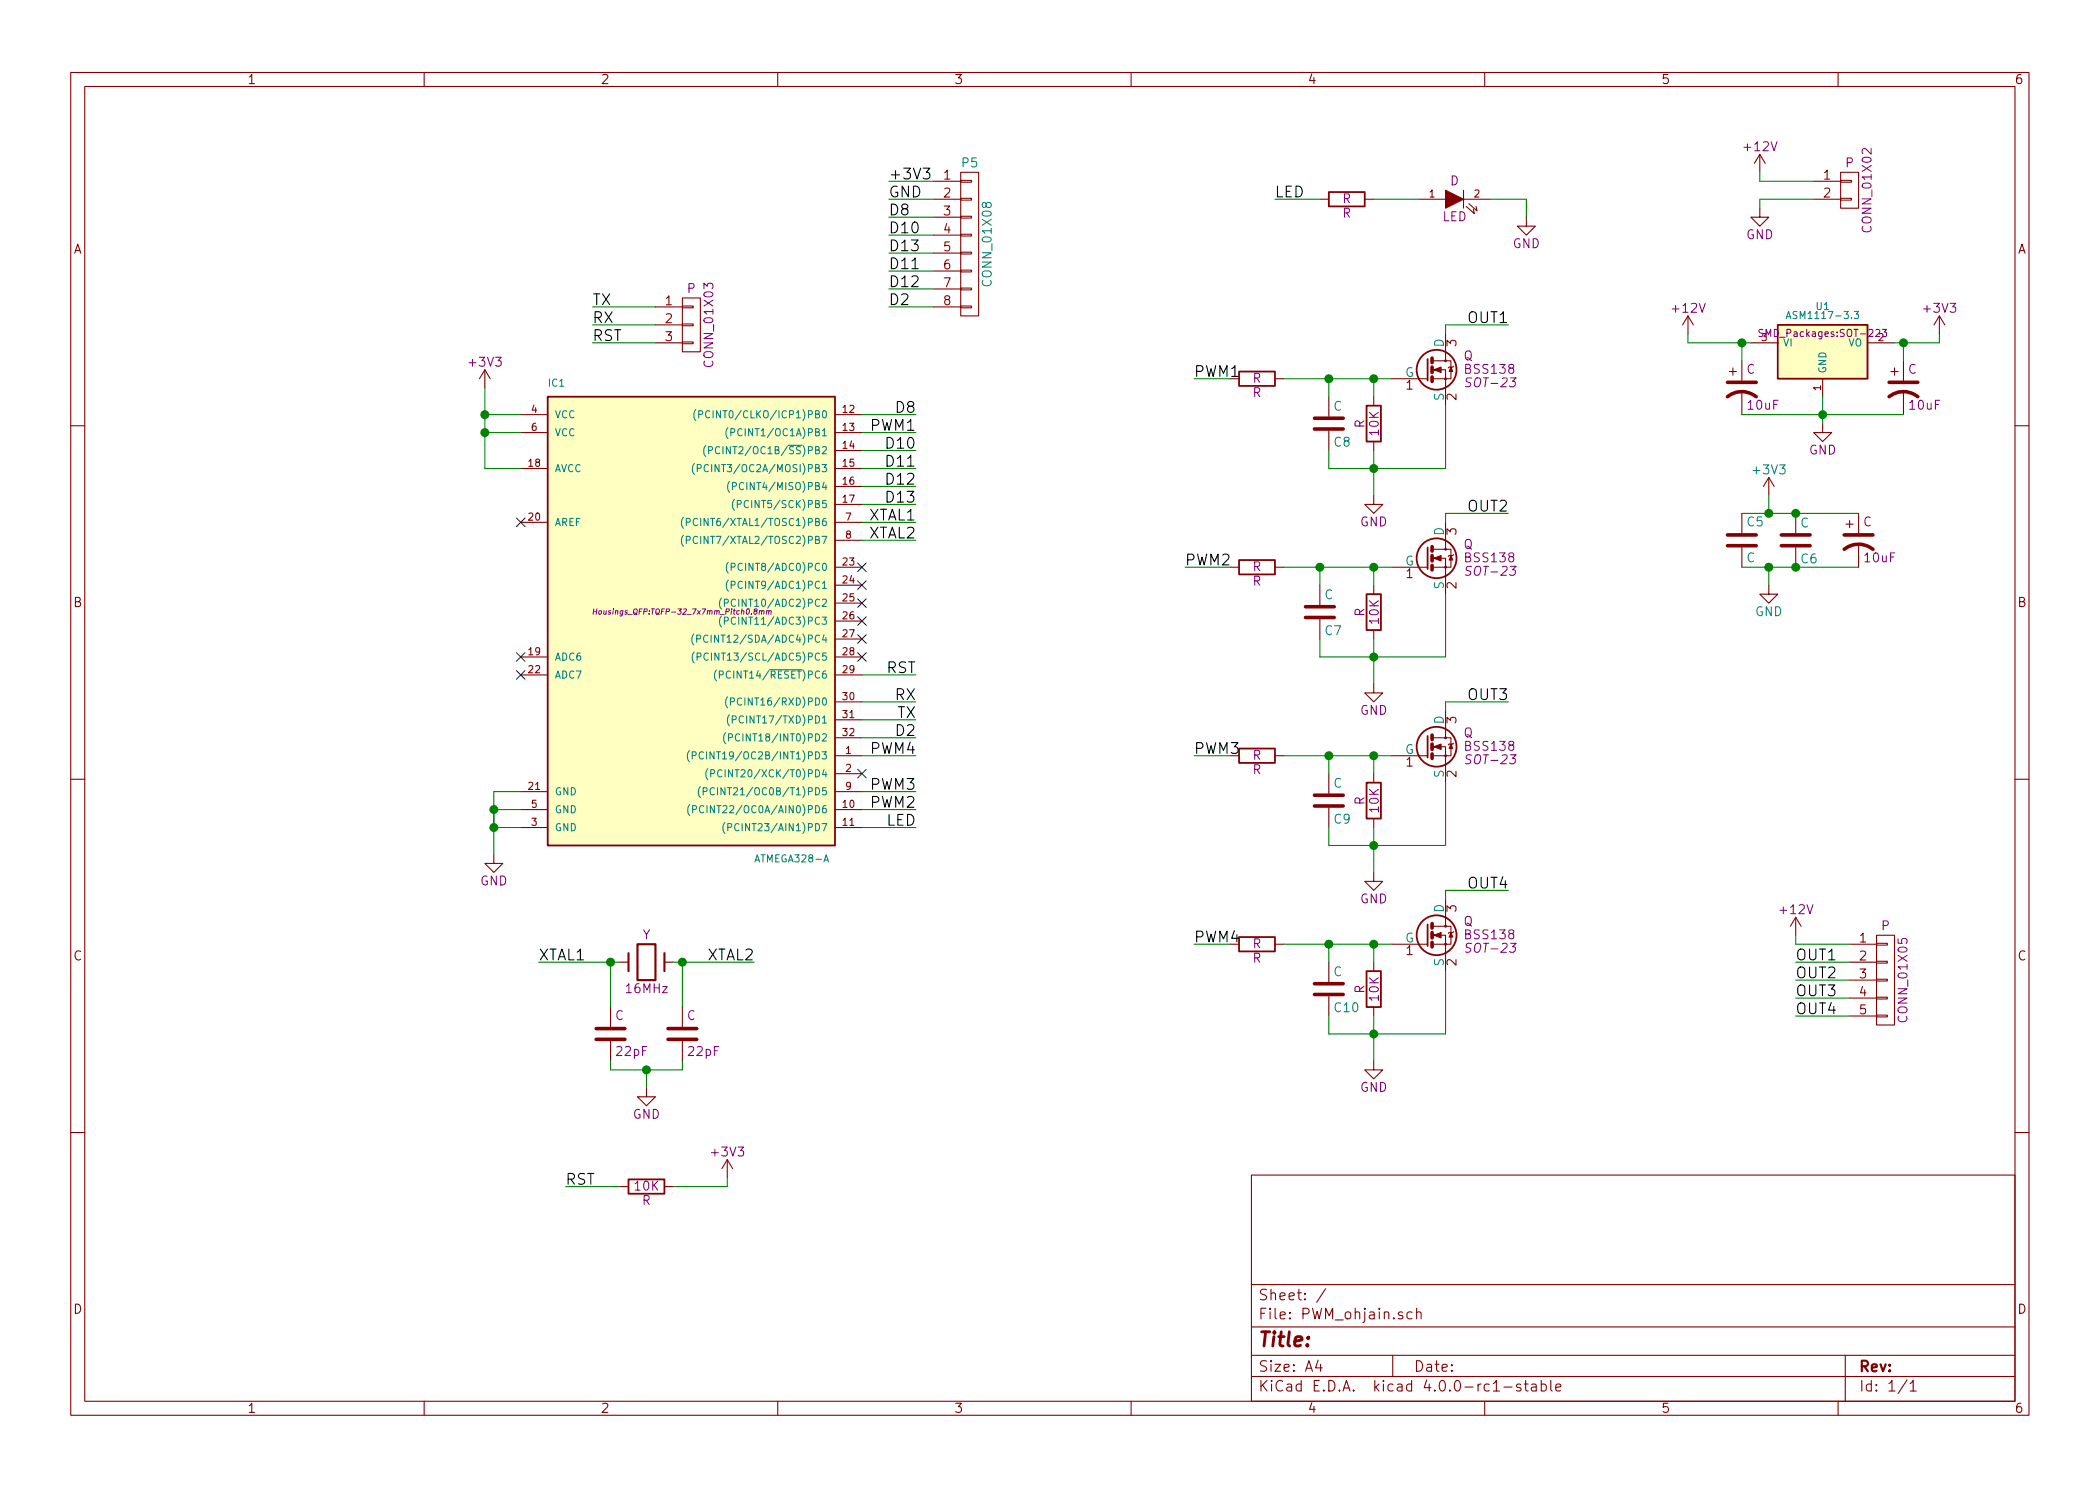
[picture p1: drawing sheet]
<svg xmlns="http://www.w3.org/2000/svg" width="297mm" height="210mm" viewBox="0 0 297 210" stroke-linecap="round" stroke-linejoin="round" font-family="sans-serif">
<g fill="none" stroke="#840000" stroke-width=".15">
<path d="M10 10.3h277v189.9h-277zM12 12.2h273v186.1h-273zM60 10.3v1.9M110 10.3v1.9M160 10.3v1.9M210 10.3v1.9M260 10.3v1.9M132.1 25.6h3.8M132.1 28.2h3.8M132.1 30.7h3.8M132.1 33.3h3.8M132.1 35.8h3.8"/>
<path d="M132.1 38.3h3.8M135.9 24.4h2.5v20.3h-2.5zM135.9 38.2h1.5v.3h-1.5zM135.9 35.7h1.5v.2h-1.5zM135.9 33.1h1.5v.3h-1.5zM135.9 30.6h1.5v.3h-1.5zM135.9 28.1h1.5v.2h-1.5zM135.9 25.5h1.5v.3h-1.5zM186.7 28.2h1.3M193 28.2h1.3M200.7 28.2h3.8M207 28.2h3.8"/>
<path d="M207 26.9v2.6M207.4 29.2l1.1 1-.1-.6M207.8 28.8l1.1 1-.1-.6M215.9 30.7v1.3h1.3l-1.3 1.3-1.3-1.3h1.3M248.9 29.5v1.2h1.3l-1.3 1.3-1.3-1.3h1.3M248.9 21.8l-.7 1.3M248.9 21.8v2.6M248.9 21.8l.8 1.3M256.5 25.6h3.8M256.5 28.2h3.8M260.3 28.1h1.6v.2h-1.6zM260.3 25.5h1.6v.3h-1.6z"/>
<path d="M260.3 24.4h2.6v5.1h-2.6zM68.6 52.3l-.8 1.3M68.6 52.3v2.6M68.6 52.3l.7 1.3M73.7 58.7h3.8M92.7 48.5h3.8M92.7 43.4h3.8M92.7 46h3.8M96.5 48.4h1.5v.2h-1.5zM96.5 45.8h1.5v.3h-1.5zM96.5 43.3h1.5v.3h-1.5zM96.5 42.2h2.6v7.6h-2.6z"/>
<path d="M118.1 58.7h3.8M132.1 43.4h3.8M132.1 40.9h3.8M135.9 43.3h1.5v.3h-1.5zM135.9 40.8h1.5v.2h-1.5zM180.3 53.6h1.3M188 56.1v2.8M194.3 56.1v1.3M196.8 53.6h5.1M202.7 53.6h1.8v3.8M204.5 47.2v3.8h-1.8M204.5 51h.7v2.6h-.7v-1.3h-1.8"/>
<path d="M205.6 51.8l-.1 .1h-.5l-.1 .2M238.8 44.7l-.8 1.3M238.8 44.7v2.5M238.8 44.7l.7 1.3M244.6 52.6h1M245.1 52.1v1M246.4 51v2.8M246.4 55.4v3.3M247.6 48.5h3.9M257.8 59.9v1.3h1.3l-1.3 1.3-1.3-1.3h1.3M257.8 53.6v2.5M264.2 48.5h3.8"/>
<path d="M267.5 52.6h1M268 52.1v1M269.2 51v2.8M269.2 55.4v3.3M274.3 44.7l-.7 1.3M274.3 44.7v2.5M274.3 44.7l.8 1.3M10 60.2h2M73.7 61.2h3.8M73.7 73.9h3.8M73.7 66.3h3.8M118.1 61.2h3.8"/>
<path d="M118.1 73.9h3.8M118.1 76.4h3.8M118.1 63.7h3.8M118.1 66.3h3.8M118.1 68.8h3.8M118.1 71.4h3.8M188 61v2.7M194.3 70.1v1.3h1.3l-1.3 1.2-1.3-1.2h1.3M194.3 62.5v1.2M204.5 73.9v3.8h-1.8M204.5 77.7h.7v2.6h-.7v-1.3h-1.8M205.6 78.5l-.1 .1h-.5l-.1 .1"/>
<path d="M246.4 72.6v2.8M246.4 77.5v2.8M250.2 67.6l-.8 1.2M250.2 67.6v2.5M250.2 67.6l.8 1.2M254 72.6v2.8M254 77.5v2.8M261.1 74.2h1M261.6 73.7v1M262.9 72.6v2.8M262.9 77v3.3M285 60.2h2"/>
<path d="M73.7 95.5h3.8M73.7 93h3.8M118.1 99.3h3.8M118.1 95.5h3.8M118.1 80.3h3.8M118.1 82.8h3.8M118.1 85.3h3.8M118.1 87.9h3.8M118.1 90.4h3.8M118.1 93h3.8M174 80.3h1.3M180.3 80.3h1.3"/>
<path d="M186.7 82.8v2.8M186.7 87.6v2.8M194.3 96.8v1.2h1.3l-1.3 1.3-1.3-1.3h1.3M194.3 82.8v1.3M194.3 89.1v1.3M196.8 80.3h5.1M202.7 80.3h1.8v3.8M250.2 82.8v1.3h1.3l-1.3 1.2-1.3-1.2h1.3M10 110.3h2M73.7 117.1h3.8M73.7 114.5h3.8M73.7 112h3.8"/>
<path d="M118.1 106.9h3.8M118.1 109.5h3.8M118.1 117.1h3.8M118.1 114.5h3.8M118.1 112h3.8M118.1 101.8h3.8M118.1 104.4h3.8M180.3 106.9h1.3M188 109.5v2.8M188 114.3v2.8M194.3 109.5v1.2M194.3 115.8v1.3"/>
<path d="M196.8 106.9h5.1M202.7 106.9h1.8v3.8M204.5 100.6v3.8h-1.8M204.5 104.4h.7v2.5h-.7v-1.2h-1.8M205.6 105.2l-.1 .1h-.5l-.1 .1M285 110.3h2M69.8 120.9v1.3h1.3l-1.3 1.2-1.2-1.2h1.2M87.6 136.1h1.3M94 136.1h1.2M180.3 133.6h1.3M188 136.1v2.8M194.3 123.4v1.3h1.3l-1.3 1.3-1.3-1.3h1.3"/>
<path d="M194.3 136.1v1.3M196.8 133.6h5.1M202.7 133.6h1.8v3.8M204.5 127.2v3.9h-1.8M204.5 131.1h.7v2.5h-.7v-1.3h-1.8M205.6 131.8l-.1 .1h-.5l-.1 .2M254 129.8l-.8 1.3M254 129.8v2.5M254 129.8l.8 1.3M261.6 133.6h3.8M261.6 136.1h3.8M261.6 138.7h3.8"/>
<path d="M265.4 138.6h1.6v.2h-1.6zM265.4 136h1.6v.3h-1.6zM265.4 133.5h1.6v.2h-1.6zM265.4 132.3h2.6v12.7h-2.6zM86.4 142.5v2.8M86.4 147.3v2.8M91.4 153.9v1.3h1.3l-1.3 1.3-1.2-1.3h1.2M96.5 142.5v2.8M96.5 147.3v2.8M188 141v2.8M194.3 150.1v1.3h1.3l-1.3 1.2-1.3-1.2h1.3M194.3 142.5v1.3"/>
<path d="M261.6 141.2h3.8M261.6 143.8h3.8M265.4 143.6h1.6v.3h-1.6zM265.4 141.1h1.6v.2h-1.6zM10 160.2h2M87.6 167.9h1.3M94 167.9h1.2M102.9 164.1l-.8 1.2M102.9 164.1v2.5M102.9 164.1l.7 1.2M177 166.3h108v32h-108zM285 160.2h2"/>
<path d="M60 198.3v1.9M110 198.3v1.9M160 198.3v1.9M177 194.8h108M177 191.8h108M177 187.8h108M177 181.8h108M186.4 192.5l-.3 1h.9M186.8 193v1M187.5 182.3l-1.3 2M197 191.8v3M199.7 185.7l-.4-.1-.3 .3 .1 .6 .2 .1 .4-.1"/>
<path d="M200.4 185.7a.38 .38 0 0 1 .6 .1v.8M200.4 185.1v1.5M210 198.3v1.9M211.2 196.8h.9M212.7 196.3h1.2M215.1 195.9a.37 .37 0 0 0-.6 .1v.1a.54 .54 0 0 0 .6 .3l.1 .1-.1 .2-.2 .1-.4-.1M215.6 195.8h.6M215.8 195.3v1.3l.2 .2h.2M216.7 195.9l.1-.1 .4 .1 .1 .9M217.3 196.2l-.5 .1-.2 .2 .1 .2 .1 .1 .5-.1M218 195.9a.48 .48 0 0 1 .6 .1l.1 .1-.1 .6a.48 .48 0 0 1-.6 0M218 195.3v1.5"/>
<path d="M219.4 195.3v1.3l.2 .2M220.1 196.3l.7-.1-.1-.3-.4-.1-.2 .2v.7l.2 .1 .4-.1M260 198.3v1.9M261 191.8v6.5M269.7 195.2l-1.2 2M270.2 195.8l.4-.5v1.5M270.2 196.8h.8"/>
<circle cx="204.5" cy="53.6" r=".13"/>
<circle cx="204.5" cy="51" r=".13"/>
<circle cx="204.5" cy="77.7" r=".13"/>
<circle cx="204.5" cy="80.3" r=".13"/>
<circle cx="204.5" cy="106.9" r=".13"/>
<circle cx="204.5" cy="104.4" r=".13"/>
<circle cx="204.5" cy="131.1" r=".13"/>
<circle cx="204.5" cy="133.6" r=".13"/>
</g>
<g fill="#ffffc2" stroke="#ffffc2" stroke-width=".14">
<path d="M77.5 56.1h40.6v63.5h-40.6z"/>
<path d="M251.5 46h12.7v7.6h-12.7z"/>
</g>
<g fill="none" stroke="#840000" stroke-width=".25">
<path d="M188 27.2h5v2h-5zM77.5 56.1h40.6v63.5h-40.6zM175.3 52.6h5v2h-5zM193.3 57.4h2v5.1h-2zM201.9 50.8v3M251.5 46h12.7v7.6h-12.7zM175.3 79.2h5v2.1h-5zM201.9 77.5v3M193.3 84.1h2v5h-2zM175.3 105.9h5v2h-5zM193.3 110.7h2v5.1h-2zM201.9 104.1v3.1"/>
<path d="M175.3 132.6h5v2h-5zM193.3 137.4h2v5.1h-2zM201.9 130.8v3.1M88.9 166.9h5.1v2h-5.1z"/>
<circle cx="203.2" cy="52.3" r="2.82"/>
<circle cx="203.2" cy="79" r="2.82"/>
<circle cx="203.2" cy="105.7" r="2.82"/>
<circle cx="203.2" cy="132.3" r="2.82"/>
</g>
<g fill="none" stroke="#008484" stroke-width=".15">
<path d="M98.4 58a1.2 1.2 0 0 0 0 1.5M98.8 58.6h.5l.1-.2-.1-.2-.5-.1v1M100.4 58.2a.4 .4 0 0 0-.5 0 .4 .4 0 0 0-.1 .5 .37 .37 0 0 0 .2 .4 .37 .37 0 0 0 .4-.1M252.7 45.1l.3-1 .3 1M252.8 44.8h.4M262.3 44.1h.6l-.3 .3 .3 .1v.5l-.2 .1-.4-.1M96.7 73.2a1.2 1.2 0 0 0 0 1.5M96.7 75.7a1.2 1.2 0 0 0 0 1.6M97.1 73.9l.5-.1v-.1v-.3l-.5-.1v1.1M97.1 76.4h.5v-.2v-.3h-.5v1M98.2 65.6a1.2 1.2 0 0 0 0 1.5M98.6 66.3l.5-.1 .1-.1-.1-.3-.5-.1v1"/>
<path d="M99.8 63a1.2 1.2 0 0 0 0 1.6M100.2 65.8a.4 .4 0 0 0-.5 0 .4 .4 0 0 0-.1 .5 .37 .37 0 0 0 .2 .4 .37 .37 0 0 0 .4-.1M100.2 63.7h.5l.1-.2-.1-.3h-.5v1M101.8 63.3a.4 .4 0 0 0-.5 0 .4 .4 0 0 0-.1 .5 .37 .37 0 0 0 .2 .4 .37 .37 0 0 0 .4-.1M103 60.5a1.2 1.2 0 0 0 0 1.5M103 79.5a1.2 1.2 0 0 0 0 1.6M103.2 68.1a1.2 1.2 0 0 0 0 1.6M103.4 61.2l.5-.1v-.1v-.3l-.5-.1v1.1M103.6 68.8h.5l.1-.2-.1-.3h-.5v1M103.9 70.7a1.2 1.2 0 0 0 0 1.5M104.3 71.3h.5l.1-.2-.1-.2-.5-.1v1M98.1 89.7a1.2 1.2 0 0 0 0 1.6"/>
<path d="M98.2 92.2a1.2 1.2 0 0 0 0 1.6M98.6 90.4l.4-.1 .1-.1-.1-.3h-.4v1M98.6 92.9h.5l.1-.2-.1-.2-.5-.1v1M100.1 90a.4 .4 0 0 0-.5 0 .4 .4 0 0 0-.1 .4 .37 .37 0 0 0 .2 .4 .37 .37 0 0 0 .4 0M100.2 92.5a.4 .4 0 0 0-.5 0 .4 .4 0 0 0-.1 .5 .37 .37 0 0 0 .2 .4 .37 .37 0 0 0 .4-.1M101.3 94.8a1.2 1.2 0 0 0 0 1.5M101.8 95.5l.4-.1 .1-.1-.1-.3-.4-.1v1.1M102.1 84.6a1.2 1.2 0 0 0 0 1.6M102.1 87.2a1.2 1.2 0 0 0 0 1.5M102.5 85.3h.4l.1-.2-.1-.3h-.4v1M102.5 87.9l.4-.1 .1-.2-.1-.2-.4-.1v1M102.9 98.6a1.2 1.2 0 0 0 0 1.5"/>
<path d="M103 82.1a1.2 1.2 0 0 0 0 1.5M103.3 99.3l.5-.1 .1-.1-.1-.3-.5-.1v1.1M103.4 80.2h.5l.1-.2-.1-.2-.5-.1v1M103.4 82.8l.5-.1 .1-.1-.1-.3-.5-.1v1.1M108.8 94.8h4.6M97.5 106.2a1.2 1.2 0 0 0 0 1.6M97.6 113.8a1.2 1.2 0 0 0 0 1.6M97.9 106.9h.5l.1-.2-.1-.3h-.5v1M98 114.5h.5v-.2v-.3h-.5v1M99.1 111.3a1.2 1.2 0 0 0 0 1.5M99.5 112l.4-.1 .1-.1-.1-.3-.4-.1v1.1M99.5 106.5a.4 .4 0 0 0-.5 0 .4 .4 0 0 0-.1 .5 .37 .37 0 0 0 .2 .3 .37 .37 0 0 0 .4 0"/>
<path d="M99.5 114.1a.4 .4 0 0 0-.5 0 .4 .4 0 0 0-.1 .5 .37 .37 0 0 0 .2 .4 .37 .37 0 0 0 .4-.1M100.1 108.8a1.2 1.2 0 0 0 0 1.5M100.5 109.4h.5l.1-.2-.1-.2-.5-.1v1M101 111.6a.4 .4 0 0 0-.5-.1 .4 .4 0 0 0-.1 .5 .37 .37 0 0 0 .2 .4 .37 .37 0 0 0 .4 0M102.1 109a.4 .4 0 0 0-.5 0 .4 .4 0 0 0-.1 .5 .37 .37 0 0 0 .2 .4 .37 .37 0 0 0 .4-.1M102.5 116.4a1.2 1.2 0 0 0 0 1.5M102.6 103.7a1.2 1.2 0 0 0 0 1.5M102.9 117.1l.5-.1 .1-.1-.1-.3-.5-.1v1M103 104.4l.5-.1 .1-.1-.1-.3-.5-.1v1M103.2 101.1a1.2 1.2 0 0 0 0 1.6M103.6 101.8h.5v-.2v-.3h-.5v1"/>
</g>
<path d="M83.9 86.5h.5M84 86.2l-.1 .7M84.4 86.2l-.1 .7M107.4 86.5l.3-.1v.5M107.7 86.5l.4-.1-.1 .5M108.4 86.5l.4-.1-.1 .5M108.5 86.4l-.1 .5M108.8 86.5l.3-.1-.1 .5" fill="none" stroke="#840084" stroke-width=".14"/>
<path d="M249.4 46.7l-.4-.1-.2 .2 .1 .2 .4 .2v.3l-.1 .1h-.4M266.2 46.6h.7l-.4 .4 .3 .1v.4l-.1 .1-.5-.1" fill="none" stroke="#840084" stroke-width=".15"/>
<g fill="none" stroke="#840000" stroke-width=".51">
<path d="M185.9 59.2h4.1M202.6 50.7v.6M202.6 51.9v.8M202.6 53.3v.7M244.3 56.1a3.3 3.3 0 0 1 4.1 0M244.3 54.1h4.1M267.2 56.1a3.3 3.3 0 0 1 4.1 0M267.2 54.1h4.1M185.9 60.7h4.1M202.6 77.3v.7M202.6 78.6v.8M244.3 77.2h4.1"/>
<path d="M244.3 75.7h4.1M252 77.2h4M252 75.7h4M260.9 77.7a3.3 3.3 0 0 1 4 0M260.9 75.7h4M184.7 85.8h4M184.7 87.4h4M202.6 80v.6M185.9 112.5h4.1M185.9 114h4.1M202.6 104v.6M202.6 105.3v.7"/>
<path d="M202.6 106.7v.6M185.9 139.2h4.1M202.6 130.7v.6M202.6 131.9v.8M202.6 133.3v.7M84.3 147.1h4.1M84.3 145.5h4.1M94.5 147.1h4.1M94.5 145.5h4.1M185.9 140.7h4.1"/>
</g>
<g fill="#840000" stroke="#840000" stroke-width=".15">
<path d="M205.2 51.9l.3 .7h-.5z"/>
<path d="M202.8 52.3l1-.4v.8z"/>
<path d="M205.2 78.6l.3 .6h-.5z"/>
<path d="M202.8 79l1-.4v.8z"/>
<path d="M205.2 105.3l.3 .6h-.5z"/>
<path d="M202.8 105.7l1-.4v.7z"/>
<path d="M205.2 131.9l.3 .7h-.5z"/>
<path d="M202.8 132.3l1-.4v.8z"/>
<path d="M204.5 26.9l2.5 1.3-2.5 1.3z"/>
</g>
<g fill="none" stroke="#000084" stroke-width=".15">
<path d="M73.1 73.3l1.2 1.2M74.3 73.3l-1.2 1.2M121.3 79.6l1.2 1.3M122.5 79.6l-1.2 1.3M73.1 94.9l1.2 1.2M73.1 92.3l1.2 1.3M74.3 94.9l-1.2 1.2M74.3 92.3l-1.2 1.3M121.3 82.2l1.2 1.2M121.3 84.7l1.2 1.2M121.3 87.3l1.2 1.2M121.3 89.8l1.2 1.2"/>
<path d="M121.3 92.3l1.2 1.3M122.5 82.2l-1.2 1.2M122.5 84.7l-1.2 1.2M122.5 87.3l-1.2 1.2M122.5 89.8l-1.2 1.2M122.5 92.3l-1.2 1.3M121.3 108.9l1.2 1.2M122.5 108.9l-1.2 1.2"/>
</g>
<path d="M88.9 134.9v2.5M90.2 133.6h2.5v5.1h-2.5zM94 134.9v2.5" fill="none" stroke="#840000" stroke-width=".3"/>
<g fill="none" stroke="#008400" stroke-width=".15">
<path d="M125.7 25.6h6.4M125.7 28.2h6.4M125.7 30.7h6.4M125.7 33.3h6.4M125.7 35.8h6.4M125.7 38.3h6.4M180.3 28.2h6.4M194.3 28.2h6.4M210.8 28.2h5.1v2.5M248.9 24.4v1.2h7.6M256.5 28.2h-7.6v1.3M68.6 54.9v11.4h5.1"/>
<path d="M68.6 58.7h5.1M83.8 46h8.9M83.8 48.5h8.9M83.8 43.4h8.9M121.9 58.7h7.6M125.7 43.4h6.4M125.7 40.9h6.4M168.9 53.6h5.1M181.6 53.6h15.2M188 53.6v2.5M194.3 53.6v2.5M204.5 57.4v8.9h-16.5v-2.6"/>
<path d="M213.4 46h-8.9v1.2M238.8 47.2v1.3h8.8M246.4 58.7h22.8M246.4 48.5v2.5M257.8 56.1v3.8M269.2 48.5v2.5M274.3 47.2v1.3h-6.3M68.6 61.2h5.1M121.9 66.3h7.6M121.9 68.8h7.6M121.9 71.4h7.6M121.9 61.2h7.6"/>
<path d="M121.9 63.7h7.6M121.9 73.9h7.6M121.9 76.4h7.6M194.3 63.7v6.4M213.4 72.6h-8.9v1.3M246.4 72.6h16.5M250.2 70.1v2.5M121.9 99.3h7.6M121.9 95.5h7.6M167.6 80.3h6.4M181.6 80.3h15.2M186.7 80.3v2.5"/>
<path d="M194.3 80.3v2.5M194.3 90.4v6.4M204.5 84.1v8.9h-17.8v-2.6M213.4 99.3h-8.9v1.3M246.4 80.3h16.5M250.2 80.3v2.5M69.8 114.5h3.9M69.8 117.1h3.9M73.7 112h-3.9v8.9M121.9 101.8h7.6M121.9 104.4h7.6M121.9 112h7.6"/>
<path d="M121.9 114.5h7.6M121.9 117.1h7.6M121.9 106.9h7.6M168.9 106.9h5.1M181.6 106.9h15.2M188 106.9v2.6M194.3 106.9v2.6M194.3 117.1v6.3M204.5 110.7v8.9h-16.5v-2.5M76.2 136.1h11.4M86.4 136.1v6.4M95.2 136.1h11.5"/>
<path d="M96.5 136.1v6.4M168.9 133.6h5.1M181.6 133.6h15.2M188 133.6v2.5M194.3 133.6v2.5M204.5 137.4v8.9h-16.5v-2.5M213.4 126h-8.9v1.2M254 132.3v1.3h7.6M254 136.1h7.6M254 138.7h7.6M86.4 150.1v1.3h10.1v-1.3M91.4 151.4v2.5"/>
<path d="M194.3 143.8v6.3M254 141.2h7.6M254 143.8h7.6M80 167.9h7.6M102.9 166.6v1.3h-7.7"/>
</g>
<g fill="#008400" stroke="#008400" stroke-width=".25">
<circle cx="194.3" cy="66.3" r=".51"/>
<circle cx="194.3" cy="53.6" r=".51"/>
<circle cx="69.9" cy="114.5" r=".51"/>
<circle cx="68.6" cy="61.2" r=".51"/>
<circle cx="69.9" cy="117.1" r=".51"/>
<circle cx="68.6" cy="58.7" r=".51"/>
<circle cx="194.3" cy="93" r=".51"/>
<circle cx="194.3" cy="80.3" r=".51"/>
<circle cx="194.3" cy="119.6" r=".51"/>
<circle cx="194.3" cy="106.9" r=".51"/>
<circle cx="194.3" cy="146.3" r=".51"/>
<circle cx="194.3" cy="133.6" r=".51"/>
<circle cx="269.2" cy="48.5" r=".51"/>
<circle cx="257.8" cy="58.7" r=".51"/>
<circle cx="246.4" cy="48.5" r=".51"/>
<circle cx="91.4" cy="151.4" r=".51"/>
<circle cx="96.5" cy="136.1" r=".51"/>
<circle cx="86.4" cy="136.1" r=".51"/>
<circle cx="250.2" cy="72.6" r=".51"/>
<circle cx="250.2" cy="80.3" r=".51"/>
<circle cx="254" cy="72.6" r=".51"/>
<circle cx="254" cy="80.3" r=".51"/>
<circle cx="186.7" cy="80.3" r=".51"/>
<circle cx="188" cy="53.6" r=".51"/>
<circle cx="188" cy="106.9" r=".51"/>
<circle cx="188" cy="133.6" r=".51"/>
</g>
<path d="M130.6 23.8h.9l-.5 .6a.44 .44 0 0 1 .5 .3v.3l-.1 .2-.6 .1-.2-.1" fill="none" stroke="#000" stroke-width=".15"/>
<text font-size="2.8" fill="#840000" x="178" y="190.5">Title:</text>
<g font-size="2.1">
<text x="125.7" y="25.4">+3V3</text>
<text x="125.7" y="27.9">GND</text>
<text x="180.3" y="27.9">LED</text>
<text x="125.7" y="30.5">D8</text>
<text x="125.7" y="33">D10</text>
<text x="125.7" y="35.6">D13</text>
<text x="125.7" y="38.1">D11</text>
<text x="125.7" y="40.6">D12</text>
<text x="83.8" y="45.7">RX</text>
<text x="83.8" y="43.2">TX</text>
<text x="125.7" y="43.2">D2</text>
<text x="207.7" y="45.7">OUT1</text>
<text x="83.8" y="48.3">RST</text>
<text x="168.9" y="53.3">PWM1</text>
<text x="126.8" y="58.4">D8</text>
<text x="123.2" y="61">PWM1</text>
<text x="125.7" y="63.5">D10</text>
<text x="125.7" y="66">D11</text>
<text x="125.7" y="68.6">D12</text>
<text x="125.7" y="71.1">D13</text>
<text x="122.8" y="73.7">XTAL1</text>
<text x="122.8" y="76.2">XTAL2</text>
<text x="207.7" y="72.4">OUT2</text>
<text x="167.6" y="80">PWM2</text>
<text x="125.3" y="95.2">RST</text>
<text x="126.6" y="99.1">RX</text>
<text x="126.8" y="101.6">TX</text>
<text x="207.7" y="99.1">OUT3</text>
<text x="123.2" y="106.7">PWM4</text>
<text x="126.8" y="104.1">D2</text>
<text x="168.9" y="106.7">PWM3</text>
<text x="123.2" y="111.8">PWM3</text>
<text x="123.2" y="114.3">PWM2</text>
<text x="125.3" y="116.8">LED</text>
<text x="207.7" y="125.7">OUT4</text>
<text x="76.2" y="135.9">XTAL1</text>
<text x="99.9" y="135.9">XTAL2</text>
<text x="168.9" y="133.3">PWM4</text>
<text x="254" y="135.9">OUT1</text>
<text x="254" y="138.4">OUT2</text>
<text x="254" y="141">OUT3</text>
<text x="254" y="143.5">OUT4</text>
<text x="80" y="167.6">RST</text>
</g>
<g font-size="2.1" fill="#840000">
<text x="178" y="184">Sheet: /</text>
<text x="178" y="186.7">File: PWM_ohjain.sch</text>
<text x="178" y="196.9">KiCad E.D.A. kicad 4.0.0-rc1-stable</text>
<text x="178" y="194.1">Size: A4</text>
<text x="200" y="194.1">Date:</text>
<text x="263" y="194.1">Rev:</text>
<text x="263" y="196.9">Id: 1/1</text>
</g>
<g font-size="1.8" fill="#840000">
<text x="35" y="11.9">1</text>
<text x="85" y="11.9">2</text>
<text x="135" y="11.9">3</text>
<text x="185" y="11.9">4</text>
<text x="235" y="11.9">5</text>
<text x="285" y="11.9">6</text>
<text x="133.5" y="25.4">1</text>
<text x="133.5" y="27.9">2</text>
<text x="258" y="25.4">1</text>
<text x="258" y="27.9">2</text>
<text x="10.4" y="35.9">A</text>
<text x="133.5" y="30.5">3</text>
<text x="133.5" y="33">4</text>
<text x="133.5" y="35.6">5</text>
<text x="285.4" y="35.9">A</text>
<text x="133.5" y="38.1">6</text>
<text x="133.5" y="40.6">7</text>
<text x="94.1" y="43.2">1</text>
<text x="94.1" y="45.7">2</text>
<text x="133.5" y="43.2">8</text>
<text x="94.1" y="48.3">3</text>
<text x="206" y="49" transform="rotate(-90 206 49)">3</text>
<text x="198.9" y="55.1">1</text>
<text x="206" y="56.6" transform="rotate(-90 206 56.6)">2</text>
<text x="206" y="75.7" transform="rotate(-90 206 75.7)">3</text>
<text x="198.9" y="81.8">1</text>
<text x="206" y="83.3" transform="rotate(-90 206 83.3)">2</text>
<text x="10.4" y="85.9">B</text>
<text x="285.4" y="85.9">B</text>
<text x="206" y="102.3" transform="rotate(-90 206 102.3)">3</text>
<text x="198.9" y="108.5">1</text>
<text x="206" y="110" transform="rotate(-90 206 110)">2</text>
<text x="206" y="129" transform="rotate(-90 206 129)">3</text>
<text x="10.4" y="135.9">C</text>
<text x="198.9" y="135.1">1</text>
<text x="206" y="136.6" transform="rotate(-90 206 136.6)">2</text>
<text x="263" y="133.3">1</text>
<text x="263" y="135.9">2</text>
<text x="285.4" y="135.9">C</text>
<text x="263" y="138.4">3</text>
<text x="263" y="141">4</text>
<text x="263" y="143.5">5</text>
<text x="10.4" y="185.9">D</text>
<text x="285.4" y="185.9">D</text>
<text x="35" y="199.9">1</text>
<text x="85" y="199.9">2</text>
<text x="135" y="199.9">3</text>
<text x="185" y="199.9">4</text>
<text x="235" y="199.9">5</text>
<text x="285" y="199.9">6</text>
</g>
<g font-size="1.8" fill="#008484">
<text x="136.1" y="23.7">P5</text>
<text x="140.3" y="40.2" transform="rotate(-90 140.3 40.2)">CONN_01X08</text>
<text x="198.7" y="53.3">G</text>
<text x="204.2" y="49.1" transform="rotate(-90 204.2 49.1)">D</text>
<text x="188.6" y="58.1">C</text>
<text x="204.2" y="56.7" transform="rotate(-90 204.2 56.7)">S</text>
<text x="188.7" y="63.2">C8</text>
<text x="248.1" y="67.1">+3V3</text>
<text x="204.2" y="75.8" transform="rotate(-90 204.2 75.8)">D</text>
<text x="247.1" y="74.5">C5</text>
<text x="254.6" y="74.6">C</text>
<text x="198.7" y="80">G</text>
<text x="204.2" y="83.4" transform="rotate(-90 204.2 83.4)">S</text>
<text x="247" y="79.5">C</text>
<text x="254.8" y="79.7">C6</text>
<text x="187.3" y="84.8">C</text>
<text x="187.5" y="89.9">C7</text>
<text x="248.2" y="87.2">GND</text>
<text x="198.7" y="106.7">G</text>
<text x="204.2" y="102.5" transform="rotate(-90 204.2 102.5)">D</text>
<text x="188.6" y="111.4">C</text>
<text x="204.2" y="110.1" transform="rotate(-90 204.2 110.1)">S</text>
<text x="188.7" y="116.5">C9</text>
<text x="204.2" y="129.2" transform="rotate(-90 204.2 129.2)">D</text>
<text x="198.7" y="133.3">G</text>
<text x="204.2" y="136.7" transform="rotate(-90 204.2 136.7)">S</text>
<text x="188.6" y="138.1">C</text>
<text x="188.8" y="143.2">C10</text>
</g>
<g font-size="1.8" fill="#840084">
<text x="246.8" y="21.4">+12V</text>
<text x="261" y="23.7">P</text>
<text x="189.9" y="28.7">R</text>
<text x="205.1" y="26.2">D</text>
<text x="189.9" y="30.8">R</text>
<text x="204" y="31.3">LED</text>
<text x="213.9" y="35.1">GND</text>
<text x="247" y="33.8">GND</text>
<text x="264.7" y="32.6" transform="rotate(-90 264.7 32.6)">CONN_01X02</text>
<text x="97.2" y="41.4">P</text>
<text x="236.7" y="44.2">+12V</text>
<text x="272.2" y="44.2">+3V3</text>
<text x="66.5" y="51.9">+3V3</text>
<text x="100.9" y="51.6" transform="rotate(-90 100.9 51.6)">CONN_01X03</text>
<text x="207" y="51">Q</text>
<text x="207.4" y="52.9">BSS138</text>
<text x="247" y="52.9">C</text>
<text x="269.9" y="52.9">C</text>
<text x="177.2" y="56.2">R</text>
<text x="177.2" y="54.1">R</text>
<text x="207.7" y="54.8">SOT-23</text>
<text x="247.3" y="58">10uF</text>
<text x="270.2" y="58">10uF</text>
<text x="193" y="60.6" transform="rotate(-90 193 60.6)">R</text>
<text x="195" y="61.6" transform="rotate(-90 195 61.6)">10K</text>
<text x="255.9" y="64.3">GND</text>
<text x="192.4" y="74.5">GND</text>
<text x="207" y="77.6">Q</text>
<text x="263.5" y="74.5">C</text>
<text x="177.2" y="82.8">R</text>
<text x="177.2" y="80.8">R</text>
<text x="207.4" y="79.5">BSS138</text>
<text x="207.7" y="81.5">SOT-23</text>
<text x="263.8" y="79.5">10uF</text>
<text x="193" y="87.2" transform="rotate(-90 193 87.2)">R</text>
<text x="195" y="88.2" transform="rotate(-90 195 88.2)">10K</text>
<text x="192.4" y="101.1">GND</text>
<text x="177.2" y="107.5">R</text>
<text x="207" y="104.3">Q</text>
<text x="207.4" y="106.2">BSS138</text>
<text x="177.2" y="109.5">R</text>
<text x="193" y="113.9" transform="rotate(-90 193 113.9)">R</text>
<text x="207.7" y="108.1">SOT-23</text>
<text x="195" y="114.9" transform="rotate(-90 195 114.9)">10K</text>
<text x="67.9" y="125.3">GND</text>
<text x="192.4" y="127.8">GND</text>
<text x="207" y="131">Q</text>
<text x="251.9" y="129.3">+12V</text>
<text x="266.1" y="131.6">P</text>
<text x="90.9" y="132.9">Y</text>
<text x="177.2" y="136.2">R</text>
<text x="177.2" y="134.2">R</text>
<text x="207.4" y="132.9">BSS138</text>
<text x="207.7" y="134.8">SOT-23</text>
<text x="88.6" y="140.5">16MHz</text>
<text x="193" y="140.6" transform="rotate(-90 193 140.6)">R</text>
<text x="195" y="141.6" transform="rotate(-90 195 141.6)">10K</text>
<text x="87" y="144.3">C</text>
<text x="87.3" y="149.4">22pF</text>
<text x="97.2" y="144.3">C</text>
<text x="97.4" y="149.4">22pF</text>
<text x="269.8" y="144.3" transform="rotate(-90 269.8 144.3)">CONN_01X05</text>
<text x="192.4" y="154.5">GND</text>
<text x="89.5" y="158.3">GND</text>
<text x="100.8" y="163.6">+3V3</text>
<text x="89.8" y="168.4">10K</text>
<text x="90.8" y="170.5">R</text>
</g>
<g font-size="1.4" fill="#840000">
<text x="202.2" y="27.9">1</text>
<text x="208.5" y="27.9">2</text>
<text x="249.2" y="48.3">3</text>
<text x="265.7" y="48.3">2</text>
<text x="75.2" y="58.4">4</text>
<text x="119.2" y="58.4">12</text>
<text x="257.6" y="55.2" transform="rotate(-90 257.6 55.2)">1</text>
<text x="75.2" y="61">6</text>
<text x="119.2" y="61">13</text>
<text x="119.2" y="63.5">14</text>
<text x="74.8" y="66">18</text>
<text x="119.2" y="66">15</text>
<text x="119.2" y="68.6">16</text>
<text x="119.2" y="71.1">17</text>
<text x="74.8" y="73.7">20</text>
<text x="119.6" y="73.7">7</text>
<text x="119.6" y="76.2">8</text>
<text x="119.2" y="80">23</text>
<text x="119.2" y="82.5">24</text>
<text x="119.2" y="85.1">25</text>
<text x="119.2" y="87.6">26</text>
<text x="74.8" y="95.2">22</text>
<text x="74.8" y="92.7">19</text>
<text x="119.2" y="90.2">27</text>
<text x="119.2" y="92.7">28</text>
<text x="119.2" y="95.2">29</text>
<text x="119.2" y="99.1">30</text>
<text x="119.2" y="101.6">31</text>
<text x="119.2" y="104.1">32</text>
<text x="119.6" y="106.7">1</text>
<text x="74.8" y="111.8">21</text>
<text x="119.6" y="109.2">2</text>
<text x="119.6" y="111.8">9</text>
<text x="75.2" y="116.8">3</text>
<text x="75.2" y="114.3">5</text>
<text x="119.2" y="114.3">10</text>
<text x="119.2" y="116.8">11</text>
</g>
<g font-size="1.4" fill="#840084">
<text x="249.5" y="47.7">SMD_Packages:SOT-223</text>
<text x="103.3" y="85.8">(PCINT10/ADC2)PC2</text>
</g>
<g font-size="1.4" fill="#008484">
<text x="253.4" y="45.1">ASM1117-3.3</text>
<text x="256.9" y="43.9">U1</text>
<text x="252.2" y="49">VI</text>
<text x="258.3" y="52.8" transform="rotate(-90 258.3 52.8)">GND</text>
<text x="261.3" y="49">VO</text>
<text x="77.6" y="54.7">IC1</text>
<text x="78.5" y="59.2">VCC</text>
<text x="100.4" y="59.2">(PCINT0/CLKO/ICP1)PB0</text>
<text x="78.5" y="61.7">VCC</text>
<text x="101.8" y="64.3">(PCINT2/OC1B/SS)PB2</text>
<text x="104" y="61.7">(PCINT1/OC1A)PB1</text>
<text x="78.5" y="66.8">AVCC</text>
<text x="100" y="66.8">(PCINT3/OC2A/MOSI)PB3</text>
<text x="104.4" y="69.3">(PCINT4/MISO)PB4</text>
<text x="105" y="71.9">(PCINT5/SCK)PB5</text>
<text x="78.5" y="74.4">AREF</text>
<text x="98.4" y="74.4">(PCINT6/XTAL1/TOSC1)PB6</text>
<text x="98.4" y="77">(PCINT7/XTAL2/TOSC2)PB7</text>
<text x="104.1" y="80.8">(PCINT8/ADC0)PC0</text>
<text x="104.1" y="83.3">(PCINT9/ADC1)PC1</text>
<text x="103.3" y="88.4">(PCINT11/ADC3)PC3</text>
<text x="78.5" y="93.5">ADC6</text>
<text x="99.9" y="90.9">(PCINT12/SDA/ADC4)PC4</text>
<text x="100.1" y="93.5">(PCINT13/SCL/ADC5)PC5</text>
<text x="78.5" y="96">ADC7</text>
<text x="102.5" y="96">(PCINT14/RESET)PC6</text>
<text x="104.2" y="99.8">(PCINT16/RXD)PD0</text>
<text x="99.8" y="107.4">(PCINT19/OC2B/INT1)PD3</text>
<text x="104.1" y="104.9">(PCINT18/INT0)PD2</text>
<text x="104.4" y="102.4">(PCINT17/TXD)PD1</text>
<text x="78.5" y="112.5">GND</text>
<text x="101.2" y="112.5">(PCINT21/OC0B/T1)PD5</text>
<text x="102.2" y="110">(PCINT20/XCK/T0)PD4</text>
<text x="78.5" y="117.6">GND</text>
<text x="78.5" y="115.1">GND</text>
<text x="99.6" y="115.1">(PCINT22/OC0A/AIN0)PD6</text>
<text x="104" y="117.6">(PCINT23/AIN1)PD7</text>
<text x="107" y="122">ATMEGA328-A</text>
</g>
<text font-size="1.1" fill="#840084" x="85" y="86.9">Housings_QFP:TQFP-32_7x7mm_Pitch0.8mm</text>
</svg>
